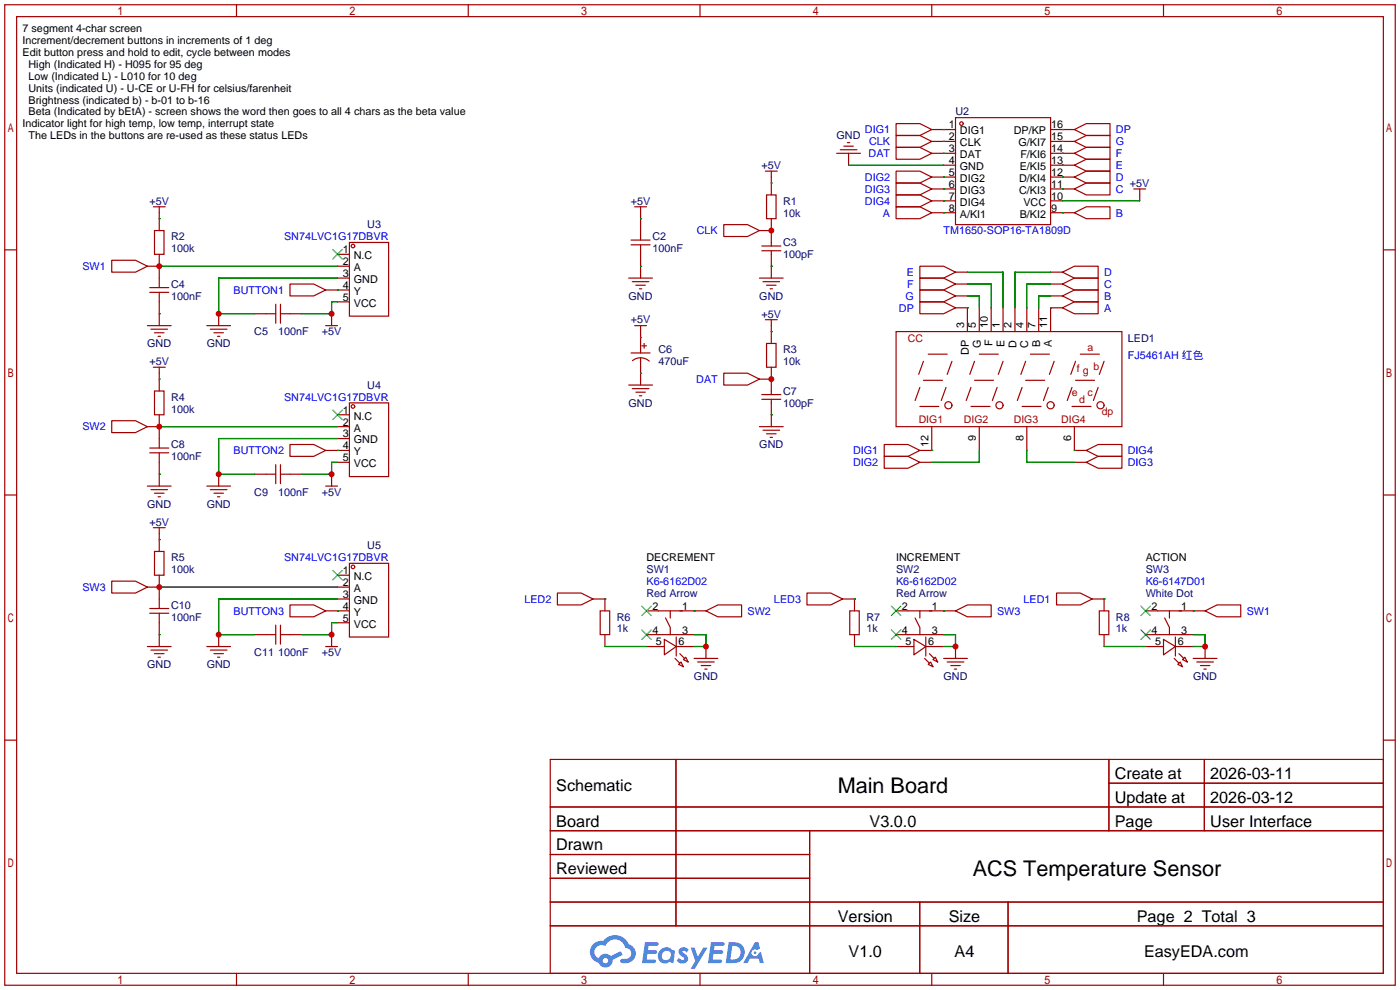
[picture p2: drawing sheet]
<svg xmlns="http://www.w3.org/2000/svg" width="299mm" height="212mm" viewBox="0 0 299 212" stroke-linecap="round" stroke-linejoin="round" font-family="sans-serif">
<g fill="none" stroke="#a10000" stroke-width=".25">
<path d="M1 1h297.2v209.6h-297.2zM3.6 3.6h292.1v204.4h-292.1zM50.5 1v2.6M100.1 1v2.6M149.6 1v2.6M199.1 1v2.6M248.7 1v2.6M1 53.4h2.6M295.7 53.4h2.5M1 105.8h2.6M295.7 105.8h2.5M1 158.2h2.6"/>
<path d="M295.7 158.2h2.5M117.6 162.3h178.1v45.7h-178.1zM117.6 172.5h178.1M117.6 177.5h178.1M144.5 162.3v35.6M173 177.5v30.5M237 162.3v15.2M237 167.4h58.7M257.4 162.3v15.2M117.6 182.6h55.4M117.6 192.8h178.1M117.6 187.7h55.4"/>
<path d="M117.6 197.9h178.1M196.6 192.8v15.2M215.4 192.8v15.2M50.5 208v2.6M100.1 208v2.6M149.6 208v2.6M199.1 208v2.6M248.7 208v2.6"/>
</g>
<g fill="#5487ff">
<path d="M145.3 202.7a1.3 1.3 0 0 1 1.9 .3l-.4 .6a.54 .54 0 0 0-.9-.2l.1 .2a1.34 1.34 0 0 1 .9 1.8 1.47 1.47 0 0 1-2.3-.1l.5-.6 .8 .5a.31 .31 0 0 0 .4-.3 .31 .31 0 0 0-.3-.4 1.12 1.12 0 0 1-.7-1.8z"/>
<path d="M147.6 202.5h.9l.6 2 1.2-2h.9l-2.7 4.6h-.9l1-1.7z"/>
<path d="M137.8 201.4h1.7a1.31 1.31 0 0 1 1.2 .2 .4 .4 0 0 1-.3 .5l-1.8 .1-.1 .9h1.6a.4 .4 0 0 1 .4 .4 .4 .4 0 0 1-.5 .4h-1.6l-.2 1.2h1.4a.46 .46 0 0 1 .5 0 .46 .46 0 0 1 .1 .5l-.4 .2h-2.6z"/>
<path d="M151.9 201.4h1.7a1.32 1.32 0 0 1 1.2 .2 .39 .39 0 0 1-.3 .5l-1.8 .1-.1 .9h1.6a.4 .4 0 0 1 .4 .4 .4 .4 0 0 1-.4 .4h-1.7l-.2 1.2h1.4a.46 .46 0 0 1 .5 0 .46 .46 0 0 1 .1 .5l-.4 .2h-2.6z"/>
<path d="M161.3 201.4h.8l.3 1.3-.6 .4a.75 .75 0 0 0-1.1 .3 .75 .75 0 0 0 .5 1 .75 .75 0 0 0 .9-.7l.5-.2 .6 2.3h-.8l-.3-.9h-1.8l-.5 .9h-1z"/>
<path d="M155.7 201.4l-.6 4.4h1.5a2.27 2.27 0 0 0 2.6-2.2 2.27 2.27 0 0 0-2.7-2.2zM156.5 202.1a1.5 1.5 0 0 1 1.8 1.6 1.5 1.5 0 0 1-1.9 1.4h-.3z"/>
<path d="M141.2 203a1.6 1.6 0 0 0-.3 2.3 1.6 1.6 0 0 0 2.3 .2l.7 .3 .3-2.4-.1-.3-.5-.1a1.58 1.58 0 0 0-2.4 0zM141.8 203.5a.98 .98 0 0 1 1.6 .4 .98 .98 0 0 1-1.1 1.3 .94 .94 0 0 1-.9-.7 .94 .94 0 0 1 .4-1z"/>
<path d="M126.8 201.8a2.37 2.37 0 0 0 1.1 4 1.54 1.54 0 0 0 1.8 1 1.54 1.54 0 0 0 1.2-1.6l2.2-1.1-.5-.8-2 1a1.57 1.57 0 0 0-2.7 .5 1.5 1.5 0 0 1-.7-2.1 1.5 1.5 0 0 1 2.2-.5 2.23 2.23 0 0 1 2.3-1.4 2.23 2.23 0 0 1 2 1.8 1.16 1.16 0 0 1 1.2 1.1 1.16 1.16 0 0 1-1.1 1.2h-.7a.47 .47 0 0 0-.5 .4 .47 .47 0 0 0 .4 .5 2.17 2.17 0 0 0 2.5-.9 2.17 2.17 0 0 0-.3-2.7l-.8-.4a3.2 3.2 0 0 0-5.5-.7l-1.1 .1zM128.8 205.3a.6 .6 0 0 1 1.2 0 .6 .6 0 0 1-1.2 0z"/>
<circle cx="161.4" cy="203.6" r=".28"/>
</g>
<g fill="none" stroke="#a10000" stroke-width=".25">
<path d="M163.6 36.6h2.5M164.8 36.6v5.1M178.8 32.8h5.1M179.6 32h3.5M180.3 31.2h2.1M181.1 30.5h.5M181.4 32.8v2.5M191.5 26.4h5.1l2.5 1.3-2.5 1.3h-5.1zM191.5 36.6h5.1l2.5 1.2-2.5 1.3h-5.1zM191.5 39.1h5.1l2.5 1.3-2.5 1.3h-5.1zM191.5 29h5.1l2.5 1.2-2.5 1.3h-5.1zM191.5 31.5h5.1l2.5 1.3-2.5 1.2h-5.1z"/>
<path d="M199.1 27.7h5.1M199.1 30.2h5.1M199.1 32.8h5.1M199.1 37.8h5.1M201.7 35.3h2.5M204.2 25.1h20.3v22.9h-20.3zM224.5 27.7h5.1M224.5 30.2h5.1M224.5 32.8h5.1M224.5 35.3h5.1M224.5 37.8h5.1M229.6 27.7l2.6-1.3h5v2.6h-5z"/>
<path d="M229.6 30.2l2.6-1.2h5v2.5h-5zM229.6 32.8l2.6-1.3h5v2.5h-5zM229.6 35.3l2.6-1.3h5v2.6h-5zM229.6 37.8l2.6-1.2h5v2.5h-5zM23.9 55.6h5.1l2.5 1.3-2.5 1.3h-5.1zM31.5 56.9h2.5M32.8 44.2h2.5M33 49.3h2.1v5.1h-2.1zM34 44.2v5.1M34 54.4v7.1M72.1 54.4h2.6M72.1 56.9h2.6"/>
<path d="M72.1 59.4h2.6M74.7 51.8h8.4v15.8h-8.4zM134.4 59.4h5M134.9 52.3h4M134.9 51.3h4M135.6 44.2h2.6M136.9 44.2v7.1M136.9 52.3v7.1M154.7 48h5.1l2.5 1.3-2.5 1.2h-5.1zM162.3 59.4h5.1M162.3 49.3h2.5M162.8 53.6h4.1"/>
<path d="M162.8 52.6h4.1M163.8 41.7h2.1v5h-2.1zM164.8 46.7v5.9M164.8 53.6v5.8M191.5 44.2h5.1l2.5 1.3-2.5 1.2h-5.1zM191.5 41.7h5.1l2.5 1.2-2.5 1.3h-5.1zM196.6 59.4h5.1l2.5 1.3-2.5 1.3h-5.1zM196.6 56.9h5.1l2.5 1.3-2.5 1.2h-5.1zM199.1 40.4h5.1M199.1 42.9h5.1M199.1 45.5h5.1M204.2 58.2h2.6"/>
<path d="M224.5 40.4h5.1M224.5 42.9h2.6M224.5 45.5h5.1M224.5 58.2h2.6M227.1 58.2l2.5-1.3h5.1v2.5h-5.1zM229.6 40.4l2.6-1.3h5v2.6h-5zM229.6 45.5l2.6-1.3h5v2.5h-5zM242.3 40.4h2.6M243.6 40.4v2.5M31.5 69.6h5.1M32 62.5h4.1M32 61.5h4.1"/>
<path d="M32.3 70.4h3.5M32.8 78.5h2.5M33 71.1h2.1M33.8 71.9h.5M34 62.5v7.1M34 78.5v5.1M44.2 69.6h5.1M45 70.4h3.5M45.7 71.1h2.1M46.5 71.9h.5M46.7 67.1v2.5M54.4 67.1h4.5"/>
<path d="M58.9 65v4.1M59.9 67.1h4.6M59.9 65v4.1M62 60.7h5.1l2.5 1.3-2.5 1.2h-5.1zM69.6 62h5.1M69.6 69.6h2.5M70.9 67.1v2.5M72.1 64.5h2.6M134.9 75.4h4M135.1 60.2h3.6M135.2 77.1a2.74 2.74 0 0 1 3.6 .1M135.6 69.6h2.6"/>
<path d="M135.9 61h2M136.7 61.7h.5M136.9 69.6v5.8M136.9 76.5v5.8M137.2 73.9h1M137.7 73.4v1M154.7 79.8h5.1l2.5 1.2-2.5 1.3h-5.1zM163.1 60.2h3.5M163.6 68.3h2.5M163.8 73.4h2.1v5.1h-2.1zM163.8 61h2.1M164.6 61.7h.5"/>
<path d="M164.8 68.3v5.1M164.8 78.5v5.8M191.5 70.9h48.3v20.3h-48.3zM196.6 64.5h5.1l2.5 1.3-2.5 1.3h-5.1zM196.6 62h5.1l2.5 1.2-2.5 1.3h-5.1zM197.4 77.2l-1.1 2.8M198.4 75.7h4M203.5 77.2l-1.1 2.8M204.2 65.8h2.6v5.1M204.2 63.2h2.6M204.2 60.7h2.6M208.3 77.2l-1 2.8"/>
<path d="M209.3 65.8v5.1M209.3 75.7h4.1M211.8 65.8v5.1M214.4 65.8v5.1M214.4 77.2l-1 2.8M216.9 65.8v5.1M219.2 77.2l-1 2.8M219.5 65.8v5.1M220.2 75.7h4.1M222 65.8v5.1M224.5 63.2h2.6M224.5 60.7h2.6"/>
<path d="M225.3 77.2l-1 2.8M227.1 60.7l2.5-1.3h5.1v2.6h-5.1zM227.1 63.2l2.5-1.2h5.1v2.5h-5.1zM227.1 65.8l2.5-1.3h5.1v2.6h-5.1zM227.1 65.8h-2.6v5.1M229.9 77.2l-1 2.8M230.9 75.7h4M236 77.2l-1.1 2.8M23.9 89.9h5.1l2.5 1.3-2.5 1.3h-5.1zM31.5 91.2h2.5M32 96.8h4.1M32 95.8h4.1"/>
<path d="M33 83.6h2.1v5h-2.1zM34 88.6v7.2M34 96.8v7.1M58.9 99.3v4.1M59.9 99.3v4.1M62 95h5.1l2.5 1.3-2.5 1.2h-5.1zM69.6 96.3h5.1M72.1 88.6h2.6M72.1 91.2h2.6M72.1 93.7h2.6M72.1 98.8h2.6M74.7 86.1h8.4v15.8h-8.4z"/>
<path d="M134.4 82.3h5M135.1 83.1h3.6M135.9 83.8h2M136.7 84.6h.5M162.3 91.2h5.1M162.3 81h2.5M162.8 85.3h4.1M162.8 84.3h4.1M163.1 91.9h3.5M163.8 92.7h2.1M164.6 93.5h.5M164.8 85.3v5.9"/>
<path d="M189 95h5.1l2.5 1.3-2.5 1.2h-5.1zM189 97.5h5.1l2.5 1.3-2.5 1.3h-5.1zM196.6 86.9h4.1M196.6 82.8l-1 2.8M196.6 98.8h2.5M197.4 81.3h4M199.1 91.2v5.1h-2.5M202.2 82.8l-1 2.8M207.5 86.9h4.1M207.5 82.8l-1 2.8M208.3 81.3h4M209.3 91.2v5.1"/>
<path d="M213.1 82.8l-1 2.8M218.4 82.8l-1 2.8M218.4 86.9h4.1M219.2 81.3h4.1M219.5 91.2v5.1M224 82.8l-1 2.8M229.1 86.9h4.1M229.1 82.8l-1 2.8M229.6 91.2v5.1h2.6M229.6 98.8h2.6M229.9 81.3h4M232.2 96.3l2.5-1.3h5.1v2.5h-5.1z"/>
<path d="M232.2 98.8l2.5-1.3h5.1v2.6h-5.1zM234.7 82.8l-1 2.8M31.5 103.9h5.1M32.3 104.6h3.5M32.8 112.8h2.5M33 117.9h2.1v5h-2.1zM33 105.4h2.1M33.8 106.2h.5M34 112.8v5.1M44.2 103.9h5.1M45 104.6h3.5M45.7 105.4h2.1"/>
<path d="M46.5 106.2h.5M46.7 101.3v2.6M54.4 101.3h4.5M59.9 101.3h4.6M69.6 103.9h2.5M70.9 101.3v2.6M23.9 124.2h5.1l2.5 1.3-2.5 1.2h-5.1zM31.5 138.2h5.1M31.5 125.5h2.5M32 131.1h4.1M32 130h4.1M32.3 138.9h3.5"/>
<path d="M33 139.7h2.1M34 122.9v7.1M34 131.1v7.1M44.2 138.2h5.1M45 138.9h3.5M45.7 139.7h2.1M46.7 135.6v2.6M54.4 135.6h4.5M58.9 133.6v4.1M59.9 135.6h4.6M59.9 133.6v4.1M62 129.3h5.1l2.5 1.3-2.5 1.2h-5.1z"/>
<path d="M69.6 138.2h2.5M69.6 130.6h5.1M70.9 135.6v2.6M72.1 122.9h2.6M72.1 125.5h2.6M72.1 128h2.6M72.1 133.1h2.6M74.7 120.4h8.4v15.7h-8.4zM119.1 126.7h5.1l2.5 1.3-2.5 1.3h-5.1zM126.7 128h2.6v2.6M128.3 130.6h2v5h-2zM129.3 135.6v2.6"/>
<path d="M138.2 138.2h3.8M138.2 135.6h10.1M138.2 130.6h12.7M142 136.7l2.5 1.5-2.5 1.8zM142.2 132.1l1.1 2v1.5M143.3 130.6v1.5M144.5 136.1v4.1M144.5 138.2h3.8M145.3 139.7l1 1M150.9 130.6l2.5-1.3h5.1v2.5h-5.1zM150.9 138.2v2.5M172.5 126.7h5l2.6 1.3-2.6 1.3h-5z"/>
<path d="M180.1 128h2.5v2.6M181.6 130.6h2v5h-2zM182.6 135.6v2.6M191.5 138.2h3.8M191.5 135.6h10.2M191.5 130.6h12.7M195.3 136.7l2.6 1.5-2.6 1.8zM195.6 132.1l1 2v1.5M196.6 130.6v1.5M197.9 138.2h3.8M197.9 136.1v4.1M198.6 139.7l1 1"/>
<path d="M204.2 130.6l2.6-1.3h5v2.5h-5zM204.2 138.2v2.5M225.8 126.7h5.1l2.5 1.3-2.5 1.3h-5.1zM233.4 128h2.6v2.6M234.9 130.6h2.1v5h-2.1zM236 135.6v2.6M244.9 138.2h3.8M244.9 135.6h10.1M244.9 130.6h12.7M248.7 136.7l2.5 1.5-2.5 1.8zM248.9 132.1l1 2v1.5M249.9 130.6v1.5"/>
<path d="M251.2 138.2h3.8M251.2 136.1v4.1M252 139.7l1 1M257.6 130.6l2.5-1.3h5.1v2.5h-5.1zM257.6 138.2v2.5M33.8 140.5h.5M46.5 140.5h.5M144.3 140.7l1 1M145.5 141.5l.5 1-1-.5zM146.6 140.5l.5 1-1.1-.5zM148.3 140.7h5.1M149.1 141.5h3.6"/>
<path d="M149.9 142.2h2M150.6 143h.5M197.6 140.7l1 1M198.4 142l.5-.5 .5 1zM199.4 141l.5-.5 .5 1zM201.7 140.7h5.1M202.4 141.5h3.6M203.2 142.2h2M204 143h.5M251 140.7l1 1M251.7 142l.5-.5 .5 1zM252.7 141l.5-.5 .5 1z"/>
<path d="M255 140.7h5.1M255.8 141.5h3.5M256.5 142.2h2.1M257.3 143h.5"/>
<circle cx="205.5" cy="26.4" r=".38"/>
<circle cx="75.4" cy="52.6" r=".38"/>
<circle cx="75.4" cy="86.9" r=".38"/>
<circle cx="202.7" cy="86.6" r=".76"/>
<circle cx="213.6" cy="86.6" r=".76"/>
<circle cx="224.5" cy="86.6" r=".76"/>
<circle cx="235.2" cy="86.6" r=".76"/>
<circle cx="75.4" cy="121.2" r=".38"/>
</g>
<g fill="none" stroke="#3c3" stroke-width=".25">
<path d="M71.1 53.3l2.1 2.1M73.2 53.3l-2.1 2.1M71.1 87.6l2.1 2.1M73.2 87.6l-2.1 2.1M71.1 121.9l2.1 2.1M73.2 121.9l-2.1 2.1M137.2 134.6l2 2.1M137.2 129.5l2 2.1M139.2 134.6l-2 2.1M139.2 129.5l-2 2.1M190.5 134.6l2 2.1M190.5 129.5l2 2.1"/>
<path d="M192.5 134.6l-2 2.1M192.5 129.5l-2 2.1M243.8 134.6l2.1 2.1M243.8 129.5l2.1 2.1M245.9 134.6l-2.1 2.1M245.9 129.5l-2.1 2.1"/>
</g>
<g fill="none" stroke="#008700" stroke-width=".25">
<path d="M164.8 39.1h.1M181.4 35.3h20.3M201.7 27.7h.1M201.7 30.2h.1M201.7 32.8h.1M201.7 37.8h.1M227.1 27.7h.1M227.1 30.2h.1M227.1 32.8h.1M227.1 35.3h.1M227.1 37.8h.1M34 46.7h.1"/>
<path d="M34 56.9h38.1M72.1 59.4h-25.4v7.7h7.7M136.9 56.9h.1M136.9 46.7h.1M164.8 49.3h.1M164.8 56.9h.1M201.7 40.4h.1M201.7 42.9h.1M201.7 45.5h.1M206.8 58.2h7.6v7.6M224.5 58.2h-7.6v7.6M227.1 40.4h.1"/>
<path d="M227.1 45.5h.1M227.1 42.9h16.5M34 67.1h.1M72.1 62h.1M72.1 64.5h-1.2v2.6h-6.4M136.9 79.8h.1M136.9 72.1h.1M164.8 70.9h.1M206.8 65.8h.1M206.8 63.2h2.5v2.6M206.8 60.7h5v5.1M224.5 65.8h.1"/>
<path d="M224.5 63.2h-2.5v2.6M224.5 60.7h-5v5.1M34 81h.1M34 91.2h38.1M72.1 96.3h.1M72.1 98.8h-1.2v2.5h-6.4M72.1 93.7h-25.4v7.6h7.7M164.8 81h.1M164.8 88.6h.1M199.1 96.3h.1M209.3 96.3v2.5h-10.2M219.5 96.3v2.5h10.1"/>
<path d="M229.6 96.3h.1M34 101.3h.1M34 115.3h.1M34 135.6h.1M34 125.5h38.1M72.1 130.6h.1M72.1 133.1h-1.2v2.5h-6.4M72.1 128h-25.4v7.6h7.7M129.3 128h.1M129.3 138.2h8.9M148.3 130.6h.1M148.3 135.6h2.6v2.6h-2.6"/>
<path d="M182.6 128h.1M182.6 138.2h8.9M201.7 130.6h.1M201.7 135.6h2.5v2.6h-2.5M236 128h.1M236 138.2h8.9M255 130.6h.1M255 135.6h2.6v2.6h-2.6"/>
</g>
<g fill="#c00">
<circle cx="70.9" cy="67.1" r=".63"/>
<circle cx="34" cy="56.9" r=".63"/>
<circle cx="46.7" cy="67.1" r=".63"/>
<circle cx="70.9" cy="101.3" r=".63"/>
<circle cx="34" cy="91.2" r=".63"/>
<circle cx="46.7" cy="101.3" r=".63"/>
<circle cx="70.9" cy="135.6" r=".63"/>
<circle cx="34" cy="125.5" r=".63"/>
<circle cx="46.7" cy="135.6" r=".63"/>
<circle cx="150.9" cy="138.2" r=".63"/>
<circle cx="257.6" cy="138.2" r=".63"/>
<circle cx="204.2" cy="138.2" r=".63"/>
<circle cx="164.8" cy="81" r=".63"/>
<circle cx="164.8" cy="49.3" r=".63"/>
</g>
<g font-size="4.6">
<text x="179.1" y="169.4">Main Board</text>
<text x="207.9" y="187.2">ACS Temperature Sensor</text>
</g>
<g font-size="3.5">
<text x="238.3" y="166.5">Create at</text>
<text x="258.7" y="166.5">2026-03-11</text>
<text x="118.9" y="169.1">Schematic</text>
<text x="238.3" y="171.6">Update at</text>
<text x="258.7" y="171.6">2026-03-12</text>
<text x="118.9" y="176.7">Board</text>
<text x="185.9" y="176.7">V3.0.0</text>
<text x="238.3" y="176.7">Page</text>
<text x="258.7" y="176.7">User Interface</text>
<text x="118.9" y="181.8">Drawn</text>
<text x="118.9" y="186.8">Reviewed</text>
<text x="179.1" y="197">Version</text>
<text x="202.8" y="197">Size</text>
<text x="243" y="197">Page 2 Total 3</text>
<text x="181.4" y="204.6">V1.0</text>
<text x="204" y="204.6">A4</text>
<text x="244.5" y="204.6">EasyEDA.com</text>
</g>
<g font-size="2.3">
<text x="4.8" y="6.9">7 segment 4-char screen</text>
<text x="4.8" y="9.4">Increment/decrement buttons in increments of 1 deg</text>
<text x="4.8" y="12">Edit button press and hold to edit, cycle between modes</text>
<text x="6.1" y="14.5">High (Indicated H) - H095 for 95 deg</text>
<text x="6.1" y="17.1">Low (Indicated L) - L010 for 10 deg</text>
<text x="6.1" y="19.6">Units (indicated U) - U-CE or U-FH for celsius/farenheit</text>
<text x="6.1" y="22.1">Brightness (indicated b) - b-01 to b-16</text>
<text x="4.8" y="27.2">Indicator light for high temp, low temp, interrupt state</text>
<text x="6.1" y="24.7">Beta (Indicated by bEtA) - screen shows the word then goes to all 4 chars as the beta value</text>
<text x="6.1" y="29.8">The LEDs in the buttons are re-used as these status LEDs</text>
<text x="202.8" y="27.5">1</text>
<text x="202.8" y="30">2</text>
<text x="205.2" y="28.7">DIG1</text>
<text x="216.7" y="28.7">DP/KP</text>
<text x="224.7" y="30">15</text>
<text x="224.7" y="27.5">16</text>
<text x="202.8" y="32.5">3</text>
<text x="202.8" y="35.1">4</text>
<text x="205.2" y="31.3">CLK</text>
<text x="205.2" y="33.8">DAT</text>
<text x="217.7" y="31.3">G/KI7</text>
<text x="218.1" y="33.8">F/KI6</text>
<text x="224.7" y="35.1">13</text>
<text x="224.7" y="32.5">14</text>
<text x="202.8" y="37.6">5</text>
<text x="202.8" y="40.2">6</text>
<text x="205.2" y="36.3">GND</text>
<text x="205.2" y="38.9">DIG2</text>
<text x="205.2" y="41.4">DIG3</text>
<text x="217.8" y="41.4">C/KI3</text>
<text x="217.8" y="38.9">D/KI4</text>
<text x="217.9" y="36.3">E/KI5</text>
<text x="224.7" y="40.2">11</text>
<text x="224.7" y="37.6">12</text>
<text x="202.8" y="42.7">7</text>
<text x="202.8" y="45.2">8</text>
<text x="205.2" y="44">DIG4</text>
<text x="205.2" y="46.5">A/KI1</text>
<text x="217.9" y="46.5">B/KI2</text>
<text x="218.7" y="44">VCC</text>
<text x="224.7" y="45.2">9</text>
<text x="224.7" y="42.7">10</text>
<text x="73.3" y="54.1">1</text>
<text x="73.3" y="56.7">2</text>
<text x="73.3" y="59.2">3</text>
<text x="75.6" y="55.4">N.C</text>
<text x="75.6" y="57.9">A</text>
<text x="73.3" y="61.7">4</text>
<text x="73.3" y="64.3">5</text>
<text x="75.6" y="60.5">GND</text>
<text x="75.6" y="63">Y</text>
<text x="75.6" y="65.6">VCC</text>
<text x="206" y="70.1" transform="rotate(-90 206 70.1)">3</text>
<text x="208.6" y="70.1" transform="rotate(-90 208.6 70.1)">5</text>
<text x="211.1" y="70.1" transform="rotate(-90 211.1 70.1)">10</text>
<text x="213.7" y="70.1" transform="rotate(-90 213.7 70.1)">1</text>
<text x="216.2" y="70.1" transform="rotate(-90 216.2 70.1)">2</text>
<text x="218.7" y="70.1" transform="rotate(-90 218.7 70.1)">4</text>
<text x="221.3" y="70.1" transform="rotate(-90 221.3 70.1)">7</text>
<text x="223.8" y="70.1" transform="rotate(-90 223.8 70.1)">11</text>
<text x="207.1" y="75.8" transform="rotate(-90 207.1 75.8)">DP</text>
<text x="209.6" y="74.4" transform="rotate(-90 209.6 74.4)">G</text>
<text x="212.1" y="74" transform="rotate(-90 212.1 74)">F</text>
<text x="214.7" y="74.2" transform="rotate(-90 214.7 74.2)">E</text>
<text x="217.2" y="74.3" transform="rotate(-90 217.2 74.3)">D</text>
<text x="219.8" y="74.3" transform="rotate(-90 219.8 74.3)">C</text>
<text x="222.3" y="74.2" transform="rotate(-90 222.3 74.2)">B</text>
<text x="224.8" y="74.2" transform="rotate(-90 224.8 74.2)">A</text>
<text x="73.3" y="88.4">1</text>
<text x="75.6" y="89.7">N.C</text>
<text x="73.3" y="91">2</text>
<text x="73.3" y="93.5">3</text>
<text x="75.6" y="92.2">A</text>
<text x="75.6" y="94.8">GND</text>
<text x="198.4" y="95.5" transform="rotate(-90 198.4 95.5)">12</text>
<text x="208.6" y="94.2" transform="rotate(-90 208.6 94.2)">9</text>
<text x="218.7" y="94.2" transform="rotate(-90 218.7 94.2)">8</text>
<text x="228.9" y="94.2" transform="rotate(-90 228.9 94.2)">6</text>
<text x="73.3" y="96">4</text>
<text x="73.3" y="98.6">5</text>
<text x="75.6" y="97.3">Y</text>
<text x="75.6" y="99.8">VCC</text>
<text x="138.2" y="119.9">DECREMENT</text>
<text x="191.5" y="119.9">INCREMENT</text>
<text x="244.9" y="119.9">ACTION</text>
<text x="73.3" y="122.7">1</text>
<text x="73.3" y="125.2">2</text>
<text x="75.6" y="124">N.C</text>
<text x="73.3" y="127.8">3</text>
<text x="73.3" y="130.3">4</text>
<text x="75.6" y="126.5">A</text>
<text x="75.6" y="129.1">GND</text>
<text x="75.6" y="131.6">Y</text>
<text x="139.4" y="130.3">2</text>
<text x="145.8" y="130.3">1</text>
<text x="192.8" y="130.3">2</text>
<text x="199.1" y="130.3">1</text>
<text x="246.1" y="130.3">2</text>
<text x="252.5" y="130.3">1</text>
<text x="73.3" y="132.9">5</text>
<text x="75.6" y="134.1">VCC</text>
<text x="139.4" y="135.4">4</text>
<text x="140.2" y="137.9">5</text>
<text x="145" y="137.9">6</text>
<text x="145.8" y="135.4">3</text>
<text x="192.8" y="135.4">4</text>
<text x="193.5" y="137.9">5</text>
<text x="198.4" y="137.9">6</text>
<text x="199.1" y="135.4">3</text>
<text x="246.1" y="135.4">4</text>
<text x="246.9" y="137.9">5</text>
<text x="251.7" y="137.9">6</text>
<text x="252.5" y="135.4">3</text>
</g>
<g font-size="2.3" fill="#000080">
<text x="178.8" y="29.8">GND</text>
<text x="204.2" y="24.7">U2</text>
<text x="162.8" y="36.1">+5V</text>
<text x="241.5" y="39.9">+5V</text>
<text x="32" y="43.7">+5V</text>
<text x="134.8" y="43.7">+5V</text>
<text x="167.4" y="43.7">R1</text>
<text x="167.4" y="46.3">10k</text>
<text x="36.6" y="51.4">R2</text>
<text x="36.6" y="53.9">100k</text>
<text x="78.5" y="48.8">U3</text>
<text x="139.4" y="51.4">C2</text>
<text x="139.4" y="53.9">100nF</text>
<text x="167.4" y="52.6">C3</text>
<text x="167.4" y="55.2">100pF</text>
<text x="36.6" y="61.5">C4</text>
<text x="36.6" y="64.1">100nF</text>
<text x="134.3" y="64.1">GND</text>
<text x="162.3" y="64.1">GND</text>
<text x="54.4" y="71.7">C5</text>
<text x="59.4" y="71.7">100nF</text>
<text x="68.8" y="71.7">+5V</text>
<text x="134.8" y="69.1">+5V</text>
<text x="162.8" y="67.9">+5V</text>
<text x="31.5" y="74.2">GND</text>
<text x="44.2" y="74.2">GND</text>
<text x="140.7" y="75.5">C6</text>
<text x="167.4" y="75.5">R3</text>
<text x="241" y="73.2">LED1</text>
<text x="32" y="78">+5V</text>
<text x="78.5" y="83.1">U4</text>
<text x="140.7" y="78">470uF</text>
<text x="167.4" y="78">10k</text>
<text x="36.6" y="85.6">R4</text>
<text x="36.6" y="88.2">100k</text>
<text x="134.3" y="86.9">GND</text>
<text x="167.4" y="84.4">C7</text>
<text x="167.4" y="86.9">100pF</text>
<text x="36.6" y="95.8">C8</text>
<text x="162.3" y="95.8">GND</text>
<text x="36.6" y="98.3">100nF</text>
<text x="54.4" y="106">C9</text>
<text x="59.4" y="106">100nF</text>
<text x="68.8" y="106">+5V</text>
<text x="31.5" y="108.5">GND</text>
<text x="32" y="112.3">+5V</text>
<text x="44.2" y="108.5">GND</text>
<text x="36.6" y="119.9">R5</text>
<text x="78.5" y="117.4">U5</text>
<text x="36.6" y="122.5">100k</text>
<text x="138.2" y="122.5">SW1</text>
<text x="191.5" y="122.5">SW2</text>
<text x="244.9" y="122.5">SW3</text>
<text x="36.6" y="130.1">C10</text>
<text x="138.2" y="127.6">Red Arrow</text>
<text x="191.5" y="127.6">Red Arrow</text>
<text x="244.9" y="127.6">White Dot</text>
<text x="36.6" y="132.6">100nF</text>
<text x="131.8" y="132.6">R6</text>
<text x="131.8" y="135.2">1k</text>
<text x="185.2" y="132.6">R7</text>
<text x="185.2" y="135.2">1k</text>
<text x="238.5" y="132.6">R8</text>
<text x="238.5" y="135.2">1k</text>
<text x="31.5" y="142.8">GND</text>
<text x="44.2" y="142.8">GND</text>
<text x="54.4" y="140.3">C11</text>
<text x="59.4" y="140.3">100nF</text>
<text x="68.8" y="140.3">+5V</text>
<text x="148.3" y="145.3">GND</text>
<text x="201.7" y="145.3">GND</text>
<text x="255" y="145.3">GND</text>
</g>
<g font-size="2.3" fill="#00f">
<text x="184.9" y="28.5">DIG1</text>
<text x="238.5" y="28.5">DP</text>
<text x="185.6" y="33.6">DAT</text>
<text x="185.8" y="31">CLK</text>
<text x="238.5" y="31">G</text>
<text x="238.5" y="33.6">F</text>
<text x="184.9" y="38.7">DIG2</text>
<text x="184.9" y="41.2">DIG3</text>
<text x="238.5" y="36.1">E</text>
<text x="238.5" y="38.7">D</text>
<text x="238.5" y="41.2">C</text>
<text x="184.9" y="43.7">DIG4</text>
<text x="188.7" y="46.3">A</text>
<text x="238.5" y="46.3">B</text>
<text x="60.7" y="51.4">SN74LVC1G17DBVR</text>
<text x="148.9" y="50.1">CLK</text>
<text x="201.7" y="50.1">TM1650-SOP16-TA1809D</text>
<text x="17.6" y="57.7">SW1</text>
<text x="193.8" y="59">E</text>
<text x="236" y="59">D</text>
<text x="49.9" y="62.8">BUTTON1</text>
<text x="193.5" y="64.1">G</text>
<text x="193.9" y="61.5">F</text>
<text x="236" y="61.5">C</text>
<text x="236" y="64.1">B</text>
<text x="192.1" y="66.6">DP</text>
<text x="236" y="66.6">A</text>
<text x="241" y="76.8">FJ5461AH 红色</text>
<text x="148.8" y="81.8">DAT</text>
<text x="60.7" y="85.6">SN74LVC1G17DBVR</text>
<text x="17.6" y="92">SW2</text>
<text x="49.9" y="97.1">BUTTON2</text>
<text x="182.3" y="97.1">DIG1</text>
<text x="182.3" y="99.6">DIG2</text>
<text x="241" y="97.1">DIG4</text>
<text x="241" y="99.6">DIG3</text>
<text x="60.7" y="119.9">SN74LVC1G17DBVR</text>
<text x="138.2" y="125">K6-6162D02</text>
<text x="191.5" y="125">K6-6162D02</text>
<text x="244.9" y="125">K6-6147D01</text>
<text x="17.6" y="126.3">SW3</text>
<text x="49.9" y="131.4">BUTTON3</text>
<text x="112.1" y="128.8">LED2</text>
<text x="159.8" y="131.4">SW2</text>
<text x="165.4" y="128.8">LED3</text>
<text x="213.1" y="131.4">SW3</text>
<text x="218.8" y="128.8">LED1</text>
<text x="266.4" y="131.4">SW1</text>
</g>
<g font-size="2.2" fill="#a00000">
<text x="194.1" y="73.1">CC</text>
<text x="232.4" y="74.9">a</text>
<text x="230.1" y="79.5">f g b</text>
<text x="229.1" y="84.6">e</text>
<text x="230.6" y="86.1">d</text>
<text x="232.4" y="84.6">c</text>
<text x="235.5" y="88.6">dp</text>
<text x="196.3" y="90.4">DIG1</text>
<text x="206" y="90.4">DIG2</text>
<text x="216.7" y="90.4">DIG3</text>
<text x="226.8" y="90.4">DIG4</text>
</g>
</svg>
